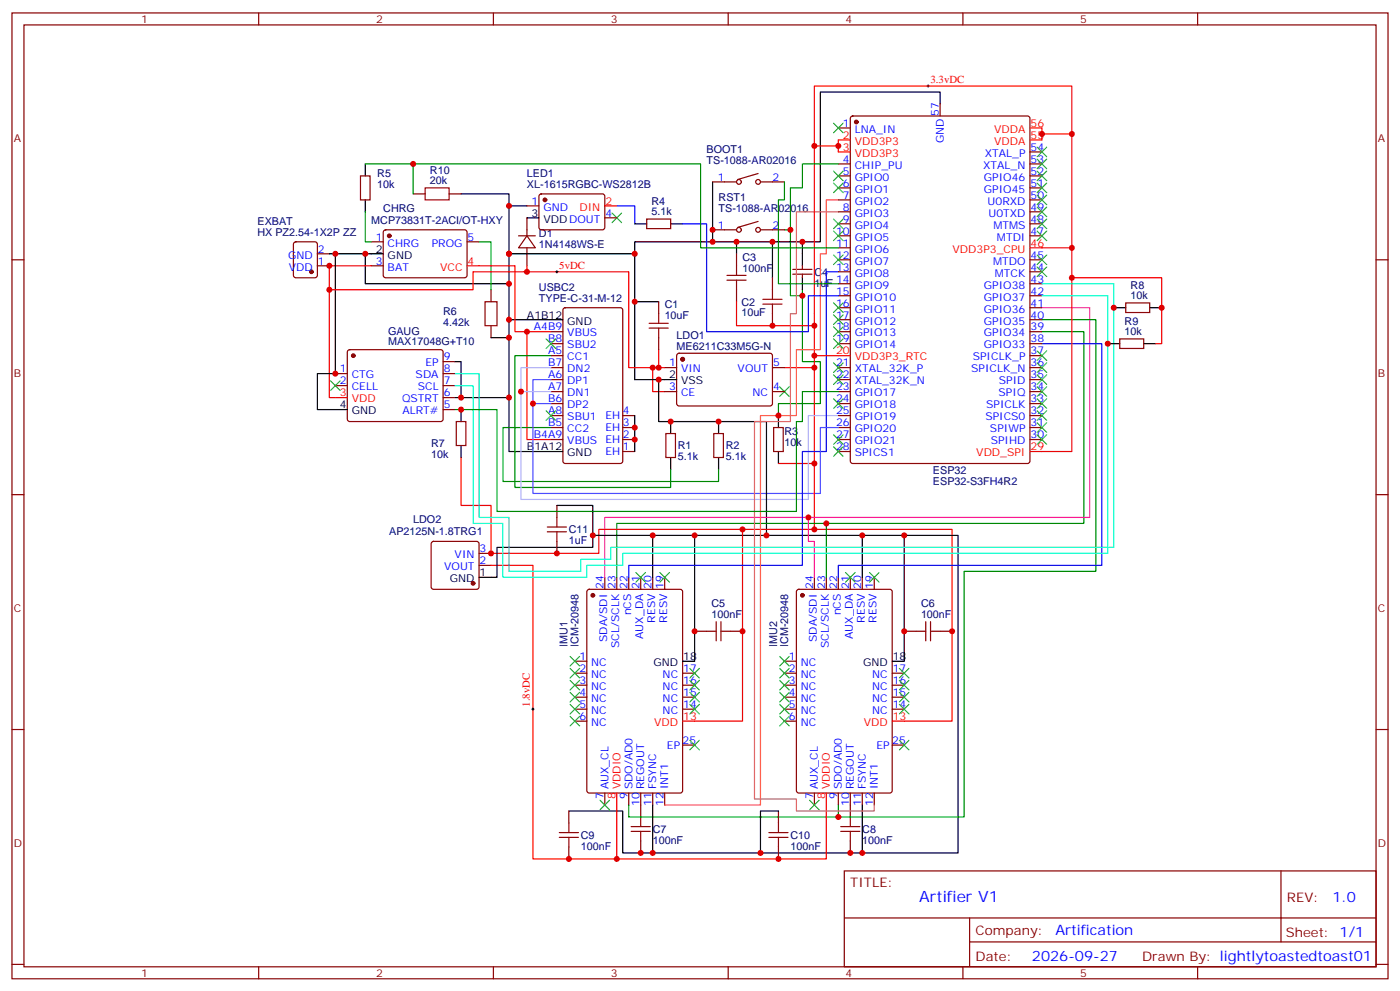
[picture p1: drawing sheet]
<svg xmlns="http://www.w3.org/2000/svg" width="412mm" height="292mm" viewBox="0 0 412 292" stroke-linecap="round" stroke-linejoin="round" font-family="sans-serif">
<g fill="none" stroke="#870000" stroke-width=".35">
<path d="M3.5 3.8h405.4v284.3h-405.4zM7.1 7.3h398.2v277.3h-398.2zM76.2 3.8v3.5M145.3 3.8v3.5M214.5 3.8v3.5M283.6 3.8v3.5M352.8 3.8v3.5M246.9 37.7h3.6M250.7 34.4l.5-.3h51.5l.6 .5 .1 101.1-.5 .7-51.7 .1-.7-.5v-101.1zM276.9 30.6v3.5M106.2 51.8h2.8v7h-2.8zM121.7 57.1h3.5"/>
<path d="M132.3 57.1h3.5M159 57.3l.5-.2h18.2l.5 .7-.1 9.4-.7 .5-18.2-.1-.5-.6v-9.2zM209.9 53.6h7.1M223.3 51.1l-6 1.7M224 53.6h7.1M246.9 48.3h3.6M246.9 51.8h3.6M246.9 55.3h3.6M246.9 58.8h3.6M303.4 48.3h3.5M303.4 51.8h3.5M303.4 55.3h3.5"/>
<path d="M303.4 58.8h3.5M303.4 44.7h3.5M3.5 76.5h3.6M86.7 71.4l.4-.2h5.7l.6 .4 .1 9.5-.5 .6-5.9 .1-.6-.5-.1-9.4zM93.5 78.2h3.5M93.5 74.7h3.5M109.4 71.2h3.5M109.4 78.2h3.5M113.1 67.9l.5-.2h23.6l.4 .7-.1 12.9-.6 .5-23.6-.1-.4-.6v-12.7zM137.6 71.2h3.5M152.8 69.4h4.9M155.2 69.4l2.5 3.6h-4.9z"/>
<path d="M155.2 64.1v5.3M155.2 73v5.2M155.2 60.6h3.5M178.2 64.1h3.5M190.5 64.5h7.1v2.8h-7.1zM209.9 67.7h7.1M217 74.7v3.5M223.3 65.2l-6 1.8M224 67.7h7.1M233.5 79.3h5.7M236.4 78.2v1.1M246.9 76.5h3.6"/>
<path d="M246.9 69.4h3.6M246.9 62.4h3.6M246.9 65.9h3.6M246.9 73h3.6M303.4 76.5h3.5M303.4 69.4h3.5M303.4 62.4h3.5M303.4 65.9h3.5M405.3 76.5h3.6M144.6 85.3v3.5M144.6 95.9v3.5M162.3 97.6h3.5"/>
<path d="M166 90.8l.5-.2h16.2l.7 .4v44.7l-.4 .7-16.5 .1-.6-.5-.1-44.7zM194 88.8v3.6M194 99.4v3.5M217 85.3v3.5M227.5 81.8v3.5M227.5 92.4v3.5M233.5 80.7h5.7M236.4 80.7v1.1M246.9 97.6h3.6M246.9 80h3.6M246.9 83.5h3.6M246.9 87.1h3.6"/>
<path d="M246.9 90.6h3.6M246.9 94.1h3.6M303.4 97.6h3.5M303.4 80h3.5M303.4 83.5h3.5M303.4 87.1h3.5M303.4 90.6h3.5M303.4 94.1h3.5M329.8 99.8h7.1v2.8h-7.1zM331.6 89.2h7.1v2.8h-7.1zM98.8 110h3.5M98.8 113.5h3.5"/>
<path d="M102.5 103.1l.5-.2h26.8l.5 .2 .2 .5v20.1l-.7 .4-27.1-.1-.4-.6v-19.8zM130.5 110h3.6M130.5 113.5h3.6M130.5 117.1h3.6M130.5 106.5h3.6M162.3 108.2h3.5M162.3 115.3h3.5M162.3 101.2h3.5M162.3 104.7h3.5M162.3 111.8h3.5M162.3 118.8h3.5M195.8 108.2h3.5"/>
<path d="M195.8 115.3h3.5M199.6 104.2l.4-.2 27.1 .1 .4 .6v14.4l-.7 .4h-27l-.5-.7v-14.1zM227.5 108.2h3.6M227.5 115.3h3.6M246.9 108.2h3.6M246.9 115.3h3.6M246.9 101.2h3.6M246.9 111.8h3.6M246.9 118.8h3.6M303.4 108.2h3.5M303.4 115.3h3.5M303.4 101.2h3.5"/>
<path d="M303.4 104.7h3.5M303.4 111.8h3.5M303.4 118.8h3.5M130.5 120.6h3.6M134.4 124.1h2.8v7.1h-2.8zM162.3 122.3h3.5M162.3 125.9h3.5M162.3 129.4h3.5M183.4 122.3h3.6M183.4 125.9h3.6M183.4 129.4h3.6M183.4 132.9h3.6"/>
<path d="M196.1 127.6h2.9v7.1h-2.9zM210.3 127.6h2.8v7.1h-2.8zM227.9 125.9h2.8v7h-2.8zM246.9 122.3h3.6M246.9 125.9h3.6M246.9 129.4h3.6M246.9 132.9h3.6M303.4 122.3h3.5M303.4 125.9h3.5M303.4 129.4h3.5M3.5 145.6h3.6M127.2 159.6l.5-.2h12.7l.5 .2 .2 .5v12.7l-.2 .5-.5 .2h-12.7l-.5-.2-.2-.5v-12.7z"/>
<path d="M164 148.8v3.5M164 159.4v3.5M405.3 145.6h3.6M141.1 166.4h3.5M141.1 162.9h3.5M173.1 173.7l.5-.2h26.8l.6 .4 .1 58.9-.5 .6-27 .1-.7-.5v-58.8zM178.2 170v3.5M181.7 170v3.5M185.2 170v3.5M188.7 170v3.5M192.3 170v3.5M195.8 170v3.5"/>
<path d="M234.8 173.7l.5-.2h26.8l.7 .4v58.9l-.4 .6-27.1 .1-.6-.5-.1-58.8zM239.9 170v3.5M243.4 170v3.5M246.9 170v3.5M250.5 170v3.5M254 170v3.5M257.5 170v3.5M169.3 194.7h3.6M169.3 198.2h3.6M201.1 198.2h3.5M204.6 185.8h3.5M215.2 185.8h3.5"/>
<path d="M231.1 194.7h3.5M231.1 198.2h3.5M262.8 198.2h3.5M266.3 185.8h3.6M276.9 185.8h3.6M3.5 214.8h3.6M169.3 201.7h3.6M169.3 205.2h3.6M169.3 208.8h3.6M169.3 212.3h3.6M201.1 201.7h3.5M201.1 205.2h3.5"/>
<path d="M201.1 208.8h3.5M201.1 219.4h3.5M231.1 201.7h3.5M231.1 205.2h3.5M231.1 208.8h3.5M231.1 212.3h3.5M262.8 201.7h3.5M262.8 205.2h3.5M262.8 208.8h3.5M262.8 219.4h3.5M405.3 214.8h3.6M167.6 238.8v3.5"/>
<path d="M178.2 233.5v3.5M185.2 233.5v3.5M188.7 233.5v7M192.3 233.5v3.5M195.8 233.5v3.5M229.3 238.8v3.5M239.9 233.5v3.5M246.9 233.5v3.5M250.5 233.5v7M254 233.5v3.5M257.5 233.5v3.5M167.6 249.3v3.6"/>
<path d="M188.7 247.6v3.5M229.3 249.3v3.6M248.7 256.4h156.6v28.2h-156.6zM250.5 247.6v3.5M377.3 256.4v20.9M248.7 270.2h156.5M285.6 277.3h119.6M285.6 270.2v14.2M3.5 283.9h3.6M76.2 284.6v3.5M145.3 284.6v3.5M214.5 284.6v3.5"/>
<path d="M283.6 284.6v3.5M352.8 284.6v3.5M405.3 283.9h3.6"/>
<circle cx="217.7" cy="53.6" r=".71"/>
<circle cx="223.3" cy="53.6" r=".71"/>
<circle cx="217.7" cy="67.7" r=".71"/>
<circle cx="223.3" cy="67.7" r=".71"/>
</g>
<g fill="none" stroke="#000" stroke-width=".35">
<path d="M276.9 30.6v-3.5h-35.2v44.1h-54.7v40.6h7M107.6 48.3v3.5M107.6 58.8v3.6M135.8 57.1h14.1v3.5M209.9 53.6v17.6M97 74.7h10.6M98.8 74.7v35.3h-5.3v10.6h8.8M112.9 74.7h-5.3v8.8h42.3M149.9 74.7h37.1M149.9 74.7v19.4M155.2 60.6h-5.3v14.1M155.2 64.1h3.5"/>
<path d="M187 65.9h3.5M197.6 65.9h3.5M217 71.2v3.5M227.5 71.2v10.6M236.4 71.2v7M144.6 99.4h5.3M165.8 94.1h-15.9v38.8h15.9M187 88.8h7M236.4 81.8v3.5M328.1 90.6h3.5M338.7 90.6h3.5M134.1 106.5h1.7v10.6"/>
<path d="M134.1 117.1h15.8M199.3 111.8h-5.3v12.3h31.8v33.5M326.3 101.2h3.5M336.9 101.2h3.5M135.8 120.6v3.5M135.8 131.2v3.5M187 122.3v10.6M197.6 124.1v3.5M197.6 134.7v3.5M211.7 124.1v3.5M211.7 134.7v3.5M229.3 122.3v3.6"/>
<path d="M229.3 132.9v3.6M164 148.8h10.6v8.8M192.3 157.6h-17.7v3.5h-28.2v8.9h-5.3M204.6 157.6h-12.3v12.4M254 157.6v12.4M266.3 157.6h15.9v93.5h-98.8v-12.3h-15.8M201.1 194.7h3.5v-37.1h61.7v37.1h-3.5M192.3 237v14.1M229.3 238.8h-5.3v12.3M254 237v14.1"/>
</g>
<g fill="none" stroke="#3c3" stroke-width=".35">
<path d="M245.5 36.3l2.9 2.8M248.4 36.3l-2.9 2.8M245.5 53.9l2.9 2.8M245.5 50.4l2.9 2.8M248.4 53.9l-2.9 2.8M248.4 50.4l-2.9 2.8M305.5 43.3l2.8 2.8M305.5 46.8l2.8 2.9M305.5 57.4l2.8 2.9M305.5 50.4l2.8 2.8M305.5 53.9l2.8 2.8M308.3 57.4l-2.8 2.9"/>
<path d="M308.3 46.8l-2.8 2.9M308.3 43.3l-2.8 2.8M308.3 50.4l-2.8 2.8M308.3 53.9l-2.8 2.8M180.3 62.7l2.8 2.8M183.1 62.7l-2.8 2.8M245.5 75.1l2.9 2.8M245.5 68l2.9 2.8M245.5 64.5l2.9 2.8M248.4 75.1l-2.9 2.8M248.4 68l-2.9 2.8M248.4 64.5l-2.9 2.8"/>
<path d="M305.5 64.5l2.8 2.8M305.5 68l2.8 2.8M305.5 61l2.8 2.8M305.5 75.1l2.8 2.8M305.5 78.6l2.8 2.8M308.3 64.5l-2.8 2.8M308.3 68l-2.8 2.8M308.3 61l-2.8 2.8M308.3 75.1l-2.8 2.8M308.3 78.6l-2.8 2.8M160.9 99.8l2.8 2.8M163.7 99.8l-2.8 2.8"/>
<path d="M245.5 99.8l2.9 2.8M245.5 96.2l2.9 2.9M245.5 92.7l2.9 2.8M245.5 89.2l2.9 2.8M248.4 99.8l-2.9 2.8M248.4 96.2l-2.9 2.9M248.4 92.7l-2.9 2.8M248.4 89.2l-2.9 2.8M97.4 112.1l2.8 2.8M100.2 112.1l-2.8 2.8M229.7 113.9l2.8 2.8M232.5 113.9l-2.8 2.8"/>
<path d="M245.5 106.8l2.9 2.8M245.5 110.3l2.9 2.9M245.5 117.4l2.9 2.8M248.4 117.4l-2.9 2.8M248.4 110.3l-2.9 2.9M248.4 106.8l-2.9 2.8M305.5 103.3l2.8 2.8M305.5 106.8l2.8 2.8M305.5 110.3l2.8 2.9M305.5 113.9l2.8 2.8M305.5 117.4l2.8 2.8M308.3 117.4l-2.8 2.8"/>
<path d="M308.3 103.3l-2.8 2.8M308.3 106.8l-2.8 2.8M308.3 110.3l-2.8 2.9M308.3 113.9l-2.8 2.8M160.9 120.9l2.8 2.9M163.7 120.9l-2.8 2.9M245.5 131.5l2.9 2.8M245.5 128l2.9 2.8M248.4 128l-2.9 2.8M248.4 131.5l-2.9 2.8M305.5 124.5l2.8 2.8M305.5 128l2.8 2.8"/>
<path d="M305.5 120.9l2.8 2.9M308.3 128l-2.8 2.8M308.3 124.5l-2.8 2.8M308.3 120.9l-2.8 2.9M187.3 168.6l2.8 2.8M190.1 168.6l-2.8 2.8M194.4 168.6l2.8 2.8M197.2 168.6l-2.8 2.8M249.1 168.6l2.8 2.8M251.9 168.6l-2.8 2.8M256.1 168.6l2.8 2.8M258.9 168.6l-2.8 2.8"/>
<path d="M167.9 193.3l2.8 2.8M167.9 196.8l2.8 2.8M170.7 193.3l-2.8 2.8M170.7 196.8l-2.8 2.8M203.2 196.8l2.8 2.8M206 196.8l-2.8 2.8M229.7 196.8l2.8 2.8M229.7 193.3l2.8 2.8M232.5 196.8l-2.8 2.8M232.5 193.3l-2.8 2.8M264.9 196.8l2.9 2.8M267.8 196.8l-2.9 2.8"/>
<path d="M167.9 200.3l2.8 2.8M167.9 203.8l2.8 2.9M167.9 207.4l2.8 2.8M167.9 210.9l2.8 2.8M170.7 200.3l-2.8 2.8M170.7 203.8l-2.8 2.9M170.7 207.4l-2.8 2.8M170.7 210.9l-2.8 2.8M203.2 200.3l2.8 2.8M203.2 203.8l2.8 2.9M203.2 207.4l2.8 2.8M203.2 217.9l2.8 2.9"/>
<path d="M206 200.3l-2.8 2.8M206 203.8l-2.8 2.9M206 207.4l-2.8 2.8M206 217.9l-2.8 2.9M229.7 210.9l2.8 2.8M229.7 207.4l2.8 2.8M229.7 203.8l2.8 2.9M229.7 200.3l2.8 2.8M232.5 210.9l-2.8 2.8M232.5 207.4l-2.8 2.8M232.5 203.8l-2.8 2.9M232.5 200.3l-2.8 2.8"/>
<path d="M264.9 200.3l2.9 2.8M264.9 203.8l2.9 2.9M264.9 207.4l2.9 2.8M264.9 217.9l2.9 2.9M267.8 200.3l-2.9 2.8M267.8 203.8l-2.9 2.9M267.8 207.4l-2.9 2.8M267.8 217.9l-2.9 2.9M176.7 235.6l2.9 2.8M179.6 235.6l-2.9 2.8M238.5 235.6l2.8 2.8M241.3 235.6l-2.8 2.8"/>
</g>
<path d="M181.7 60.6h5.3v5.3M201.1 65.9h7v31.7h30v-10.5h8.8M246.9 80h-3.5v52.9h-7v33.5h-51.2v3.6M306.9 101.2h17.7v65.2h-77.7v3.6" fill="none" stroke="#00f" stroke-width=".35"/>
<g fill="#870000" stroke="#870000" stroke-width=".35">
<circle cx="160.5" cy="58.8" r=".53"/>
<circle cx="201.1" cy="105.8" r=".53"/>
<circle cx="174.6" cy="175.3" r=".53"/>
<circle cx="236.4" cy="175.3" r=".53"/>
<circle cx="139.3" cy="171.7" r=".53"/>
<circle cx="114.7" cy="69.4" r=".53"/>
<circle cx="252.2" cy="35.9" r=".53"/>
<circle cx="91.7" cy="80" r=".53"/>
<circle cx="104.1" cy="104.7" r=".53"/>
</g>
<g fill="none" stroke="#f00" stroke-width=".35">
<path d="M303.4 37.7h3.5v3.5h-3.5M306.9 39.4h8.8v-14.1h-75.8v82.9M315.7 39.4v33.6h-12.3M239.9 43h7M250.5 41.2h-3.6v3.5h3.6M109.4 78.2h-12.4v38.9h5.3M137.6 78.2h14.1v19.4h3.5M155.2 78.2v1.8M178.2 60.6h3.5M315.7 73v59.9h-12.3M97 85.3h42.3v-5.3h45.9v28.2h10.6M162.3 97.6h-7.1v31.8h7.1"/>
<path d="M217 88.8v7.1h22.9M315.7 81.8h26.5v19.4h-1.8M192.3 108.2v7.1h3.5M194 102.9v5.3M231.1 108.2h8.8M239.9 108.2v28.3h-10.6M239.9 104.7h10.6M135.8 134.7v14.1h8.8v14.1h31.8v-7h42.3M239.9 136.5v19.4h-21.2v56.4h-17.6M239.9 155.9h40.6v56.4h-17.7M144.6 166.4h12.4v86.5h86.4v-19.4M181.7 233.5v19.4"/>
</g>
<g fill="none" stroke="#008700" stroke-width=".35">
<path d="M107.6 48.3h98.8v24.7h40.5M121.7 48.3v8.8M231.1 53.6v5.2h-1.8v24.7h17.6M246.9 48.3h-10.5v7h-3.6v12.4M107.6 62.4v8.8h1.8M141.1 71.2h3.5v14.1M231.1 67.7h1.7v19.4h3.6M236.4 85.3v21.2h5.3v12.3h-12.4v3.5M306.9 97.6h12.4v56.5h-137.6v15.9M306.9 94.1h15.9v74.1h-38.8v72.3h-37.1v-3.5M162.3 104.7h-10.6v38.8h45.9v-5.3M246.9 115.3h-10.5v8.8h-1.8v26.5h-88.2v-30h-12.3"/>
<path d="M162.3 125.9h-14.1v15.8h63.5v-3.5M243.4 154.1v15.9M185.2 237v3.5h61.7"/>
</g>
<g fill="none" stroke="#a10000" stroke-width=".35">
<path d="M125.2 55.3h7.1v3.5h-7.1zM217 78.2v2.9M142.9 88.8h3.5v7.1h-3.5zM191.2 96.6h5.6M191.2 95.2h5.6M194 92.4v2.8M194 96.6v2.8M214.1 82.5h5.7M214.1 81.1h5.7M217 82.5v2.8M224.7 89.5h5.7M224.7 88.1h5.7"/>
<path d="M227.5 85.3v2.8M227.5 89.5v2.9M161.2 156.6h5.7M161.2 155.2h5.7M164 152.3v2.9M164 156.6v2.8M208.1 185.8h2.9M211 183v5.7M212.4 183v5.7M212.4 185.8h2.8M269.9 185.8h2.8M272.7 183v5.7"/>
<path d="M274.1 185.8h2.8M274.1 183v5.7M164.7 245.1h5.7M164.7 246.5h5.7M167.6 242.3v2.8M167.6 246.5v2.8M185.9 243.3h5.7M185.9 244.8h5.7M188.7 240.5v2.8M188.7 244.8v2.8M226.5 245.1h5.6M226.5 246.5h5.6"/>
<path d="M229.3 242.3v2.8M229.3 246.5v2.8M247.6 243.3h5.7M247.6 244.8h5.7M250.5 240.5v2.8M250.5 244.8v2.8"/>
</g>
<path d="M162.3 115.3h-8.8v31.7h84.6v-24.7h8.8M162.3 108.2h-8.8v7.1" fill="none" stroke="#9cf" stroke-width=".35"/>
<path d="M157 118.8h5.3M162.3 111.8h-5.3v33.5h84.7v-19.4h5.2" fill="none" stroke="#90f" stroke-width=".35"/>
<path d="M273 25.3h.8M273.4 25v.7M164 79.7v.7M163.7 80h.7M156.6 208.8h.7M157 208.4v.7" fill="none" stroke="#000" stroke-width=".29"/>
<path d="M306.9 90.6h14.1v61.7h-142.8v17.7M238.1 152.3v7.1h1.8v10.6" fill="none" stroke="#f0f" stroke-width=".35"/>
<path d="M246.9 58.8h-3.5v15.9h-1.7v28.2h-7.1v19.4h-10.6v114.7h-28.2" fill="none" stroke="#f63" stroke-width=".35"/>
<path d="M246.9 62.4h-12.3v30h-1.8v31.7h-10.6v111.1h12.4v3.6h22.9v-1.8" fill="none" stroke="#c66" stroke-width=".35"/>
<path d="M306.9 87.1h19.4v75.8h-142.9v3.5h-10.5v3.6h-24.7v-15.9h-8.9v-40.6h-5.2" fill="none" stroke="#0fc" stroke-width=".35"/>
<path d="M306.9 83.5h21.2v77.6h-148.2v3.6h-8.8v3.5h-21.2v-15.9h-8.8v-42.3h-7" fill="none" stroke="#0cc" stroke-width=".35"/>
<g fill="#c00">
<circle cx="209.9" cy="67.7" r=".88"/>
<circle cx="209.9" cy="71.2" r=".88"/>
<circle cx="236.4" cy="87.1" r=".88"/>
<circle cx="236.4" cy="71.2" r=".88"/>
<circle cx="217" cy="71.2" r=".88"/>
<circle cx="194" cy="111.8" r=".88"/>
<circle cx="187" cy="88.8" r=".88"/>
<circle cx="197.6" cy="124.1" r=".88"/>
<circle cx="239.9" cy="136.5" r=".88"/>
<circle cx="225.8" cy="157.6" r=".88"/>
<circle cx="211.7" cy="124.1" r=".88"/>
<circle cx="204.6" cy="185.8" r=".88"/>
<circle cx="266.3" cy="185.8" r=".88"/>
<circle cx="218.7" cy="185.8" r=".88"/>
<circle cx="239.9" cy="155.9" r=".88"/>
<circle cx="280.5" cy="185.8" r=".88"/>
<circle cx="204.6" cy="157.6" r=".88"/>
<circle cx="254" cy="157.6" r=".88"/>
<circle cx="266.3" cy="157.6" r=".88"/>
<circle cx="250.5" cy="251.1" r=".88"/>
<circle cx="187" cy="125.9" r=".88"/>
<circle cx="187" cy="129.4" r=".88"/>
<circle cx="149.9" cy="74.7" r=".88"/>
<circle cx="149.9" cy="94.1" r=".88"/>
<circle cx="157" cy="118.8" r=".88"/>
<circle cx="153.5" cy="115.3" r=".88"/>
<circle cx="187" cy="74.7" r=".88"/>
<circle cx="238.1" cy="152.3" r=".88"/>
<circle cx="246.9" cy="240.5" r=".88"/>
<circle cx="218.7" cy="155.9" r=".88"/>
<circle cx="181.7" cy="252.9" r=".88"/>
<circle cx="192.3" cy="157.6" r=".88"/>
<circle cx="167.6" cy="252.9" r=".88"/>
<circle cx="229.3" cy="252.9" r=".88"/>
<circle cx="224" cy="251.1" r=".88"/>
<circle cx="188.7" cy="251.1" r=".88"/>
<circle cx="192.3" cy="251.1" r=".88"/>
<circle cx="254" cy="251.1" r=".88"/>
<circle cx="229.3" cy="122.3" r=".88"/>
<circle cx="164" cy="162.9" r=".88"/>
<circle cx="174.6" cy="157.6" r=".88"/>
<circle cx="243.4" cy="154.1" r=".88"/>
<circle cx="239.9" cy="43" r=".88"/>
<circle cx="246.9" cy="43" r=".88"/>
<circle cx="239.9" cy="95.9" r=".88"/>
<circle cx="232.8" cy="67.7" r=".88"/>
<circle cx="239.9" cy="104.7" r=".88"/>
<circle cx="227.5" cy="95.9" r=".88"/>
<circle cx="227.5" cy="71.2" r=".88"/>
<circle cx="306.9" cy="39.4" r=".88"/>
<circle cx="315.7" cy="39.4" r=".88"/>
<circle cx="315.7" cy="73" r=".88"/>
<circle cx="239.9" cy="108.2" r=".88"/>
<circle cx="149.9" cy="83.5" r=".88"/>
<circle cx="107.6" cy="74.7" r=".88"/>
<circle cx="149.9" cy="99.4" r=".88"/>
<circle cx="97" cy="78.2" r=".88"/>
<circle cx="98.8" cy="74.7" r=".88"/>
<circle cx="98.8" cy="110" r=".88"/>
<circle cx="149.9" cy="117.1" r=".88"/>
<circle cx="135.8" cy="117.1" r=".88"/>
<circle cx="144.6" cy="162.9" r=".88"/>
<circle cx="97" cy="85.3" r=".88"/>
<circle cx="192.3" cy="108.2" r=".88"/>
<circle cx="194" cy="108.2" r=".88"/>
<circle cx="155.2" cy="97.6" r=".88"/>
<circle cx="155.2" cy="80" r=".88"/>
<circle cx="149.9" cy="60.6" r=".88"/>
<circle cx="135.8" cy="120.6" r=".88"/>
<circle cx="315.7" cy="81.8" r=".88"/>
<circle cx="328.1" cy="90.6" r=".88"/>
<circle cx="342.2" cy="90.6" r=".88"/>
<circle cx="326.3" cy="101.2" r=".88"/>
<circle cx="121.7" cy="48.3" r=".88"/>
</g>
<text font-size="4.6" fill="#00f" x="270.8" y="265.4">Artifier V1</text>
<g font-size="4.2" fill="#00f">
<text x="392.5" y="265.7">1.0</text>
<text x="310.9" y="275.2">Artification</text>
<text x="304" y="283">2026-09-27</text>
</g>
<g font-size="3.9" fill="#800">
<text x="250.5" y="261">TITLE:</text>
<text x="379.1" y="265.7">REV:</text>
<text x="287.4" y="275.2">Company:</text>
<text x="378.7" y="275.8">Sheet: 1/1</text>
<text x="287.4" y="282.9">Date:</text>
<text x="336.4" y="282.9">Drawn By: lightlytoastedtoast01</text>
</g>
<g font-size="3.2" fill="#800">
<text x="41.6" y="6.8">1</text>
<text x="110.8" y="6.8">2</text>
<text x="179.9" y="6.8">3</text>
<text x="249.1" y="6.8">4</text>
<text x="318.2" y="6.8">5</text>
<text x="4.1" y="41.9">A</text>
<text x="405.9" y="41.9">A</text>
<text x="4.1" y="111.1">B</text>
<text x="405.9" y="111.1">B</text>
<text x="4.1" y="180.2">C</text>
<text x="405.9" y="180.2">C</text>
<text x="4.1" y="249.3">D</text>
<text x="405.9" y="249.3">D</text>
<text x="41.6" y="287.6">1</text>
<text x="110.8" y="287.6">2</text>
<text x="179.9" y="287.6">3</text>
<text x="249.1" y="287.6">4</text>
<text x="318.2" y="287.6">5</text>
</g>
<g font-size="3.2" fill="#f00">
<text x="274.1" y="24.4">3.3vDC</text>
<text x="248.3" y="40.9">2</text>
<text x="292.9" y="39.1">VDDA</text>
<text x="303.6" y="40.9">55</text>
<text x="303.6" y="37.3">56</text>
<text x="248.3" y="44.4">3</text>
<text x="251.8" y="42.6">VDD3P3</text>
<text x="251.8" y="46.1">VDD3P3</text>
<text x="292.9" y="42.6">VDDA</text>
<text x="170.7" y="62">DIN</text>
<text x="178.3" y="60.3">2</text>
<text x="137.8" y="77.9">4</text>
<text x="280.6" y="74.4">VDD3P3_CPU</text>
<text x="303.6" y="72.6">46</text>
<text x="129.7" y="79.7">VCC</text>
<text x="164.7" y="79.1">5vDC</text>
<text x="246.3" y="104.4">20</text>
<text x="251.8" y="106.1">VDD3P3_RTC</text>
<text x="100.1" y="116.7">3</text>
<text x="103.6" y="118.5">VDD</text>
<text x="287.6" y="134.3">VDD_SPI</text>
<text x="303.6" y="132.6">29</text>
<text x="156.1" y="208.1" transform="rotate(-90 156.1 208.1)">1.8vDC</text>
<text x="192.7" y="213.7">VDD</text>
<text x="201.3" y="211.9">13</text>
<text x="254.5" y="213.7">VDD</text>
<text x="263" y="211.9">13</text>
<text x="182.7" y="232.4" transform="rotate(-90 182.7 232.4)">VDDIO</text>
<text x="244.5" y="232.4" transform="rotate(-90 244.5 232.4)">VDDIO</text>
<text x="181.3" y="235.3" transform="rotate(-90 181.3 235.3)">8</text>
<text x="243.1" y="235.3" transform="rotate(-90 243.1 235.3)">8</text>
</g>
<g font-size="3.2" fill="#00f">
<text x="276.6" y="34.1" transform="rotate(-90 276.6 34.1)">57</text>
<text x="248.3" y="37.3">1</text>
<text x="251.8" y="39.1">LNA_IN</text>
<text x="248.3" y="47.9">4</text>
<text x="278" y="42.1" transform="rotate(-90 278 42.1)">GND</text>
<text x="290.1" y="46.1">XTAL_P</text>
<text x="303.6" y="47.9">53</text>
<text x="303.6" y="44.4">54</text>
<text x="211.4" y="53.2">1</text>
<text x="227.5" y="53.2">2</text>
<text x="248.3" y="51.4">5</text>
<text x="251.8" y="49.7">CHIP_PU</text>
<text x="251.8" y="53.2">GPIO0</text>
<text x="289.6" y="49.7">XTAL_N</text>
<text x="289.8" y="53.2">GPIO46</text>
<text x="303.6" y="51.4">52</text>
<text x="248.3" y="55">6</text>
<text x="248.3" y="58.5">7</text>
<text x="251.8" y="56.7">GPIO1</text>
<text x="289.8" y="56.7">GPIO45</text>
<text x="303.6" y="58.5">50</text>
<text x="303.6" y="55">51</text>
<text x="156.6" y="60.3">1</text>
<text x="160.1" y="62">GND</text>
<text x="178.3" y="63.8">4</text>
<text x="248.3" y="62">8</text>
<text x="248.3" y="65.5">9</text>
<text x="251.8" y="60.3">GPIO2</text>
<text x="251.8" y="63.8">GPIO3</text>
<text x="290.9" y="60.3">U0RXD</text>
<text x="291.2" y="63.8">U0TXD</text>
<text x="303.6" y="65.5">48</text>
<text x="303.6" y="62">49</text>
<text x="110.7" y="70.8">1</text>
<text x="137.8" y="70.8">5</text>
<text x="211.4" y="67.3">1</text>
<text x="227.5" y="67.3">2</text>
<text x="246.3" y="69.1">10</text>
<text x="251.8" y="67.3">GPIO4</text>
<text x="251.8" y="70.8">GPIO5</text>
<text x="292.6" y="67.3">MTMS</text>
<text x="293.7" y="70.8">MTDI</text>
<text x="303.6" y="69.1">47</text>
<text x="84.9" y="76.1">GND</text>
<text x="93.7" y="77.9">1</text>
<text x="93.7" y="74.4">2</text>
<text x="110.7" y="77.9">3</text>
<text x="114.2" y="72.6">CHRG</text>
<text x="127.2" y="72.6">PROG</text>
<text x="246.3" y="72.6">11</text>
<text x="246.3" y="76.1">12</text>
<text x="251.8" y="74.4">GPIO6</text>
<text x="251.8" y="77.9">GPIO7</text>
<text x="292.5" y="77.9">MTDO</text>
<text x="303.6" y="76.1">45</text>
<text x="85.1" y="79.7">VDD</text>
<text x="114.2" y="79.7">BAT</text>
<text x="246.3" y="79.7">13</text>
<text x="246.3" y="83.2">14</text>
<text x="251.8" y="81.4">GPIO8</text>
<text x="293" y="81.4">MTCK</text>
<text x="303.6" y="83.2">43</text>
<text x="303.6" y="79.7">44</text>
<text x="246.3" y="86.7">15</text>
<text x="251.8" y="84.9">GPIO9</text>
<text x="251.8" y="88.5">GPIO10</text>
<text x="289.8" y="88.5">GPIO37</text>
<text x="289.8" y="84.9">GPIO38</text>
<text x="303.6" y="86.7">42</text>
<text x="246.3" y="90.2">16</text>
<text x="246.3" y="93.8">17</text>
<text x="251.8" y="92">GPIO11</text>
<text x="251.8" y="95.5">GPIO12</text>
<text x="289.8" y="95.5">GPIO35</text>
<text x="289.8" y="92">GPIO36</text>
<text x="303.6" y="93.8">40</text>
<text x="303.6" y="90.2">41</text>
<text x="157.3" y="97.3">A4B9</text>
<text x="161.4" y="100.8">B8</text>
<text x="167.1" y="99.1">VBUS</text>
<text x="246.3" y="97.3">18</text>
<text x="246.3" y="100.8">19</text>
<text x="251.8" y="99.1">GPIO13</text>
<text x="289.8" y="99.1">GPIO34</text>
<text x="303.6" y="100.8">38</text>
<text x="303.6" y="97.3">39</text>
<text x="125.3" y="107.9">EP</text>
<text x="130.7" y="106.1">9</text>
<text x="161.4" y="107.9">B7</text>
<text x="161.4" y="104.4">A5</text>
<text x="167.1" y="102.6">SBU2</text>
<text x="167.1" y="106.1">CC1</text>
<text x="197.1" y="107.9">1</text>
<text x="227.7" y="107.9">5</text>
<text x="246.3" y="107.9">21</text>
<text x="251.8" y="102.6">GPIO14</text>
<text x="286.6" y="106.1">SPICLK_P</text>
<text x="289.8" y="102.6">GPIO33</text>
<text x="303.6" y="107.9">36</text>
<text x="303.6" y="104.4">37</text>
<text x="100.1" y="109.6">1</text>
<text x="100.1" y="113.2">2</text>
<text x="103.6" y="111.4">CTG</text>
<text x="122.4" y="111.4">SDA</text>
<text x="130.7" y="113.2">7</text>
<text x="130.7" y="109.6">8</text>
<text x="161.4" y="111.4">A6</text>
<text x="167.1" y="109.6">DN2</text>
<text x="167.1" y="113.2">DP1</text>
<text x="200.6" y="109.6">VIN</text>
<text x="217.3" y="109.6">VOUT</text>
<text x="246.3" y="111.4">22</text>
<text x="251.8" y="109.6">XTAL_32K_P</text>
<text x="251.8" y="113.2">XTAL_32K_N</text>
<text x="286.1" y="109.6">SPICLK_N</text>
<text x="294.2" y="113.2">SPID</text>
<text x="303.6" y="111.4">35</text>
<text x="103.6" y="114.9">CELL</text>
<text x="118.4" y="118.5">QSTRT</text>
<text x="123.1" y="114.9">SCL</text>
<text x="130.7" y="116.7">6</text>
<text x="161.4" y="118.5">B6</text>
<text x="161.4" y="114.9">A7</text>
<text x="167.1" y="116.7">DN1</text>
<text x="197.1" y="114.9">3</text>
<text x="200.6" y="116.7">CE</text>
<text x="221.6" y="116.7">NC</text>
<text x="227.7" y="114.9">4</text>
<text x="246.3" y="114.9">23</text>
<text x="246.3" y="118.5">24</text>
<text x="251.8" y="116.7">GPIO17</text>
<text x="294.2" y="116.7">SPIQ</text>
<text x="303.6" y="118.5">33</text>
<text x="303.6" y="114.9">34</text>
<text x="118.5" y="122">ALRT#</text>
<text x="130.7" y="120.2">5</text>
<text x="161.4" y="125.5">B5</text>
<text x="161.4" y="122">A8</text>
<text x="167.1" y="120.2">DP2</text>
<text x="167.1" y="123.8">SBU1</text>
<text x="178.3" y="123.4">EH</text>
<text x="183.4" y="122">4</text>
<text x="183.4" y="125.5">3</text>
<text x="246.3" y="122">25</text>
<text x="246.3" y="125.5">26</text>
<text x="251.8" y="120.2">GPIO18</text>
<text x="251.8" y="123.8">GPIO19</text>
<text x="290.3" y="123.8">SPICS0</text>
<text x="290.5" y="120.2">SPICLK</text>
<text x="303.6" y="125.5">31</text>
<text x="303.6" y="122">32</text>
<text x="157.3" y="129">B4A9</text>
<text x="167.1" y="127.3">CC2</text>
<text x="167.1" y="130.8">VBUS</text>
<text x="178.3" y="126.9">EH</text>
<text x="178.3" y="130.5">EH</text>
<text x="183.4" y="129">2</text>
<text x="246.3" y="129">27</text>
<text x="251.8" y="127.3">GPIO20</text>
<text x="251.8" y="130.8">GPIO21</text>
<text x="291.6" y="127.3">SPIWP</text>
<text x="291.8" y="130.8">SPIHD</text>
<text x="303.6" y="129">30</text>
<text x="178.3" y="134">EH</text>
<text x="183.4" y="132.6">1</text>
<text x="246.3" y="132.6">28</text>
<text x="251.8" y="134.3">SPICS1</text>
<text x="130.9" y="167.9">VOUT</text>
<text x="133.9" y="164.3">VIN</text>
<text x="141.3" y="166.1">2</text>
<text x="141.3" y="162.6">3</text>
<text x="177.8" y="173.3" transform="rotate(-90 177.8 173.3)">24</text>
<text x="181.3" y="173.3" transform="rotate(-90 181.3 173.3)">23</text>
<text x="184.9" y="173.3" transform="rotate(-90 184.9 173.3)">22</text>
<text x="188.4" y="173.3" transform="rotate(-90 188.4 173.3)">21</text>
<text x="191.9" y="173.3" transform="rotate(-90 191.9 173.3)">20</text>
<text x="195.4" y="173.3" transform="rotate(-90 195.4 173.3)">19</text>
<text x="239.5" y="173.3" transform="rotate(-90 239.5 173.3)">24</text>
<text x="243.1" y="173.3" transform="rotate(-90 243.1 173.3)">23</text>
<text x="246.6" y="173.3" transform="rotate(-90 246.6 173.3)">22</text>
<text x="250.1" y="173.3" transform="rotate(-90 250.1 173.3)">21</text>
<text x="253.6" y="173.3" transform="rotate(-90 253.6 173.3)">20</text>
<text x="257.2" y="173.3" transform="rotate(-90 257.2 173.3)">19</text>
<text x="185.9" y="181.2" transform="rotate(-90 185.9 181.2)">nCS</text>
<text x="193" y="183.4" transform="rotate(-90 193 183.4)">RESV</text>
<text x="196.5" y="183.4" transform="rotate(-90 196.5 183.4)">RESV</text>
<text x="247.6" y="181.2" transform="rotate(-90 247.6 181.2)">nCS</text>
<text x="254.7" y="183.4" transform="rotate(-90 254.7 183.4)">RESV</text>
<text x="258.2" y="183.4" transform="rotate(-90 258.2 183.4)">RESV</text>
<text x="178.9" y="189" transform="rotate(-90 178.9 189)">SDA/SDI</text>
<text x="182.4" y="190.7" transform="rotate(-90 182.4 190.7)">SCL/SCLK</text>
<text x="189.4" y="188.1" transform="rotate(-90 189.4 188.1)">AUX_DA</text>
<text x="240.6" y="189" transform="rotate(-90 240.6 189)">SDA/SDI</text>
<text x="244.1" y="190.7" transform="rotate(-90 244.1 190.7)">SCL/SCLK</text>
<text x="251.2" y="188.1" transform="rotate(-90 251.2 188.1)">AUX_DA</text>
<text x="170.7" y="194.3">1</text>
<text x="170.7" y="197.8">2</text>
<text x="174.2" y="196.1">NC</text>
<text x="201.3" y="197.8">17</text>
<text x="232.4" y="194.3">1</text>
<text x="232.4" y="197.8">2</text>
<text x="235.9" y="196.1">NC</text>
<text x="263" y="197.8">17</text>
<text x="170.7" y="201.4">3</text>
<text x="174.2" y="199.6">NC</text>
<text x="174.2" y="203.1">NC</text>
<text x="195.2" y="203.1">NC</text>
<text x="195.2" y="199.6">NC</text>
<text x="201.3" y="201.4">16</text>
<text x="232.4" y="201.4">3</text>
<text x="235.9" y="199.6">NC</text>
<text x="235.9" y="203.1">NC</text>
<text x="256.9" y="203.1">NC</text>
<text x="256.9" y="199.6">NC</text>
<text x="263" y="201.4">16</text>
<text x="170.7" y="204.9">4</text>
<text x="170.7" y="208.4">5</text>
<text x="174.2" y="206.7">NC</text>
<text x="195.2" y="206.7">NC</text>
<text x="201.3" y="208.4">14</text>
<text x="201.3" y="204.9">15</text>
<text x="232.4" y="204.9">4</text>
<text x="232.4" y="208.4">5</text>
<text x="235.9" y="206.7">NC</text>
<text x="256.9" y="206.7">NC</text>
<text x="263" y="208.4">14</text>
<text x="263" y="204.9">15</text>
<text x="170.7" y="211.9">6</text>
<text x="174.2" y="210.2">NC</text>
<text x="174.2" y="213.7">NC</text>
<text x="195.2" y="210.2">NC</text>
<text x="232.4" y="211.9">6</text>
<text x="235.9" y="210.2">NC</text>
<text x="235.9" y="213.7">NC</text>
<text x="256.9" y="210.2">NC</text>
<text x="196.5" y="220.4">EP</text>
<text x="201.1" y="219">25</text>
<text x="258.2" y="220.4">EP</text>
<text x="262.8" y="219">25</text>
<text x="179.2" y="232.4" transform="rotate(-90 179.2 232.4)">AUX_CL</text>
<text x="186.3" y="232.4" transform="rotate(-90 186.3 232.4)">SDO/AD0</text>
<text x="189.8" y="232.4" transform="rotate(-90 189.8 232.4)">REGOUT</text>
<text x="193.3" y="232.4" transform="rotate(-90 193.3 232.4)">FSYNC</text>
<text x="196.8" y="232.4" transform="rotate(-90 196.8 232.4)">INT1</text>
<text x="240.9" y="232.4" transform="rotate(-90 240.9 232.4)">AUX_CL</text>
<text x="248" y="232.4" transform="rotate(-90 248 232.4)">SDO/AD0</text>
<text x="251.5" y="232.4" transform="rotate(-90 251.5 232.4)">REGOUT</text>
<text x="255.1" y="232.4" transform="rotate(-90 255.1 232.4)">FSYNC</text>
<text x="258.6" y="232.4" transform="rotate(-90 258.6 232.4)">INT1</text>
<text x="177.8" y="235.3" transform="rotate(-90 177.8 235.3)">7</text>
<text x="184.9" y="235.3" transform="rotate(-90 184.9 235.3)">9</text>
<text x="188.4" y="237.3" transform="rotate(-90 188.4 237.3)">10</text>
<text x="191.9" y="237.3" transform="rotate(-90 191.9 237.3)">11</text>
<text x="195.4" y="237.3" transform="rotate(-90 195.4 237.3)">12</text>
<text x="239.5" y="235.3" transform="rotate(-90 239.5 235.3)">7</text>
<text x="246.6" y="235.3" transform="rotate(-90 246.6 235.3)">9</text>
<text x="250.1" y="237.3" transform="rotate(-90 250.1 237.3)">10</text>
<text x="253.6" y="237.3" transform="rotate(-90 253.6 237.3)">11</text>
<text x="257.2" y="237.3" transform="rotate(-90 257.2 237.3)">12</text>
</g>
<g font-size="3.2" fill="#000080">
<text x="208.1" y="45.1">BOOT1</text>
<text x="111.1" y="52.1">R5</text>
<text x="126.7" y="51.1">R10</text>
<text x="155.2" y="52.1">LED1</text>
<text x="208.1" y="48.3">TS-1088-AR02016</text>
<text x="111.1" y="55.3">10k</text>
<text x="126.7" y="54.3">20k</text>
<text x="155.2" y="55.3">XL-1615RGBC-WS2812B</text>
<text x="211.7" y="59.2">RST1</text>
<text x="109.4" y="65.9">MCP73831T-2ACI/OT-HXY</text>
<text x="112.9" y="62.4">CHRG</text>
<text x="191.9" y="63.4">5.1k</text>
<text x="191.9" y="60.2">R4</text>
<text x="211.7" y="62.4">TS-1088-AR02016</text>
<text x="75.8" y="69.4">HX PZ2.54-1X2P ZZ</text>
<text x="75.8" y="66.3">EXBAT</text>
<text x="158.7" y="69.8">D1</text>
<text x="158.7" y="73">1N4148WS-E</text>
<text x="218.7" y="76.8">C3</text>
<text x="218.7" y="80">100nF</text>
<text x="239.9" y="81.2">C4</text>
<text x="158.7" y="88.8">TYPE-C-31-M-12</text>
<text x="158.7" y="85.7">USBC2</text>
<text x="218.4" y="90">C2</text>
<text x="239.9" y="84.3">1uF</text>
<text x="333" y="88.1">10k</text>
<text x="333" y="84.9">R8</text>
<text x="130.5" y="95.9">4.42k</text>
<text x="130.5" y="92.7">R6</text>
<text x="195.8" y="93.8">10uF</text>
<text x="195.8" y="90.6">C1</text>
<text x="218.4" y="93.2">10uF</text>
<text x="331.3" y="95.5">R9</text>
<text x="114.3" y="101.7">MAX17048G+T10</text>
<text x="114.3" y="98.5">GAUG</text>
<text x="199.3" y="99.7">LDO1</text>
<text x="331.3" y="98.7">10k</text>
<text x="199.3" y="102.9">ME6211C33M5G-N</text>
<text x="127" y="131.5">R7</text>
<text x="231.1" y="131.2">10k</text>
<text x="231.1" y="128">R3</text>
<text x="127" y="134.7">10k</text>
<text x="199.7" y="135.5">5.1k</text>
<text x="199.7" y="132.3">R1</text>
<text x="213.8" y="135.5">5.1k</text>
<text x="213.8" y="132.3">R2</text>
<text x="274.8" y="142.7">ESP32-S3FH4R2</text>
<text x="274.8" y="139.5">ESP32</text>
<text x="121.7" y="154.1">LDO2</text>
<text x="114.7" y="157.6">AP2125N-1.8TRG1</text>
<text x="167.6" y="160.2">1uF</text>
<text x="167.6" y="157">C11</text>
<text x="209.6" y="178.8">C5</text>
<text x="271.3" y="178.8">C6</text>
<text x="209.6" y="182">100nF</text>
<text x="271.3" y="182">100nF</text>
<text x="167.2" y="190.5" transform="rotate(-90 167.2 190.5)">IMU1</text>
<text x="170.4" y="190.5" transform="rotate(-90 170.4 190.5)">ICM-20948</text>
<text x="228.9" y="190.5" transform="rotate(-90 228.9 190.5)">IMU2</text>
<text x="232.2" y="190.5" transform="rotate(-90 232.2 190.5)">ICM-20948</text>
<text x="192.3" y="245.2">C7</text>
<text x="254" y="245.2">C8</text>
<text x="171.1" y="250.1">100nF</text>
<text x="171.1" y="246.9">C9</text>
<text x="192.3" y="248.4">100nF</text>
<text x="232.8" y="250.1">100nF</text>
<text x="232.8" y="246.9">C10</text>
<text x="254" y="248.4">100nF</text>
</g>
<g font-size="3.2">
<text x="156.6" y="63.8">3</text>
<text x="160.1" y="65.5">VDDDOUT</text>
<text x="110.7" y="74.4">2</text>
<text x="114.2" y="76.1">GND</text>
<text x="155.2" y="93.8">A1B12</text>
<text x="167.1" y="95.5">GND</text>
<text x="197.1" y="111.4">2</text>
<text x="200.6" y="113.2">VSS</text>
<text x="100.1" y="120.2">4</text>
<text x="103.6" y="122">GND</text>
<text x="155.2" y="132.6">B1A12</text>
<text x="167.1" y="134.3">GND</text>
<text x="132.5" y="171.4">GND</text>
<text x="141.3" y="169.6">1</text>
<text x="192.5" y="196.1">GND</text>
<text x="201.3" y="194.3">18</text>
<text x="254.2" y="196.1">GND</text>
<text x="263" y="194.3">18</text>
</g>
</svg>
